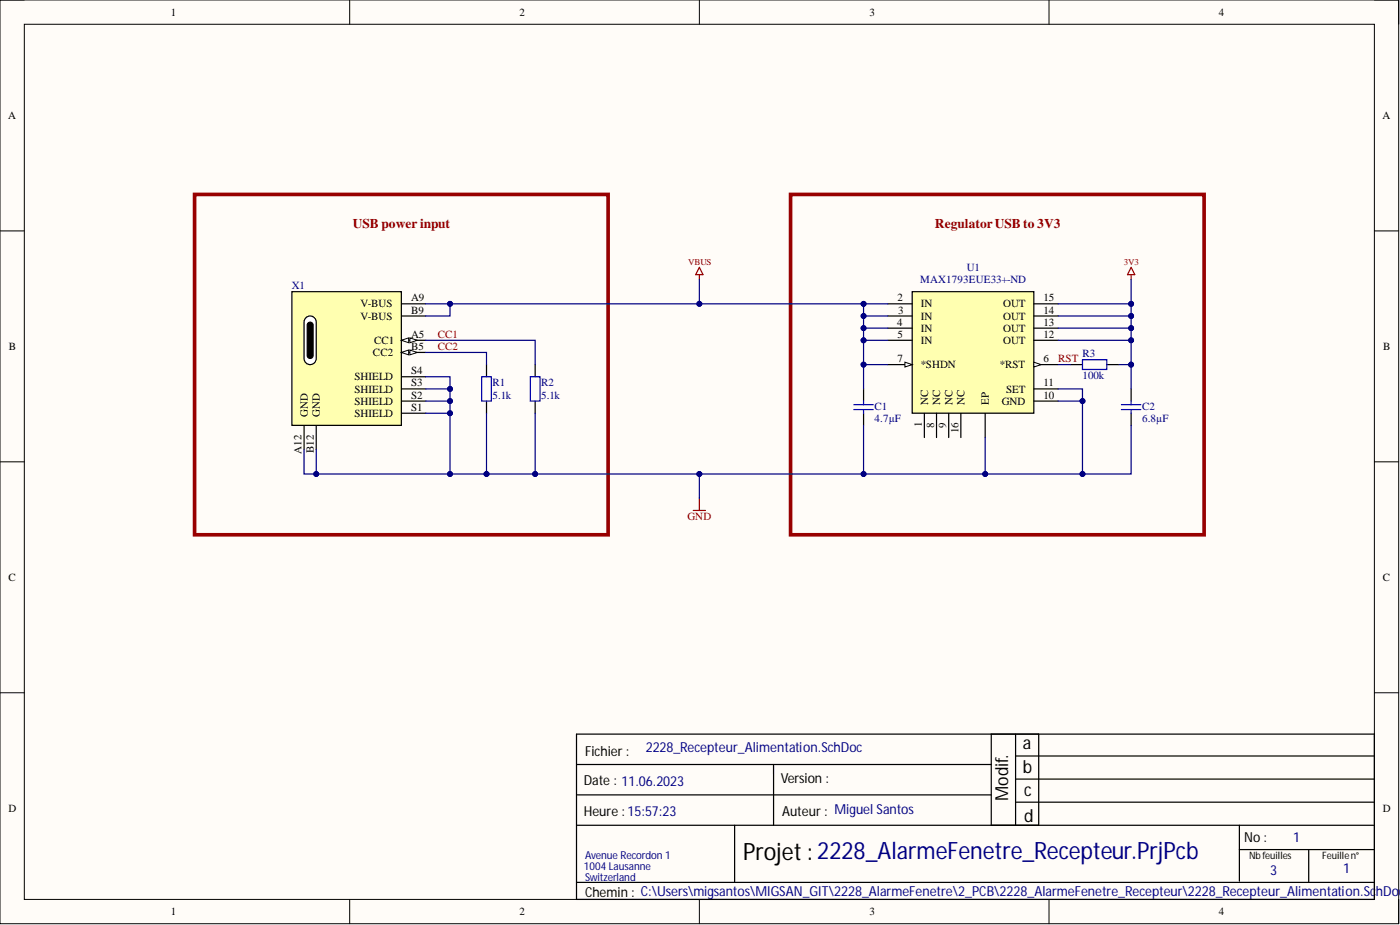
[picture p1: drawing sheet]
<svg xmlns="http://www.w3.org/2000/svg" width="292mm" height="193mm" viewBox="0 0 292 193" stroke-linecap="round" stroke-linejoin="round" font-family="sans-serif">
<path d="M0 0h291.8v192.7h-291.8z" fill-rule="evenodd" fill="#fffcf8"/>
<path d="M0 0h291.8v192.7h-291.8z" fill="none" stroke="#000" stroke-width=".21"/>
<path d="M5.1 5.1h281.7v182.5h-281.7z" fill-rule="evenodd" fill="#fffcf8"/>
<g fill="none" stroke="#000" stroke-width=".21">
<path d="M0 0h5.1M73 0v5.1M145.9 0v5.1M218.9 0v5.1M286.8 0h5v5.1M5.1 5.1h281.7v182.5h-281.7zM0 48.2h5.1M286.8 48.2h5M0 96.3h5.1M286.8 96.3h5M0 144.5h5.1M286.8 144.5h5"/>
<path d="M73 187.6v5.1M145.9 187.6v5.1M218.9 187.6v5.1M291.8 187.6v5.1"/>
</g>
<g fill="none" stroke="#000" stroke-width=".25">
<path d="M120.3 153.1h166.5v34.5h-166.5zM120.3 159.5h86.5M161.4 159.5v12.7M206.8 153.1v19.1M211.9 153.1v19.1M211.9 157.7h74.9M216.7 153.1v19.1M120.3 172.2h166.5M120.3 165.8h86.5M153.3 172.2v11.9M211.9 162.5h74.9M211.9 167.3h74.9"/>
<path d="M258.6 172.2v11.6M258.6 177.2h28.2M273.1 177.2v6.9M120.3 184.1h166.5"/>
</g>
<path d="M145.9 55.8l.8 1.5h-1.5zM145.9 57.3v1M144.6 106.5h2.6M145.9 104v2.5" fill="none" stroke="#800000" stroke-width=".25"/>
<path d="M60.9 60.8h22.8v27.9h-22.8z" fill-rule="evenodd" fill="#ffffb0"/>
<path d="M60.9 60.8h22.8v27.9h-22.8z" fill="none" stroke="#000" stroke-width=".25"/>
<path d="M63.7 66.4a1.27 1.27 0 0 1 1.4-.4 1.27 1.27 0 0 1 .9 1.2v7.6a1.27 1.27 0 0 1-1.3 1.3 1.27 1.27 0 0 1-1.3-1.3v-7.6z" fill="#fff"/>
<path d="M63.7 66.4a1.27 1.27 0 0 1 1.4-.4 1.27 1.27 0 0 1 .9 1.2v7.6a1.27 1.27 0 0 1-1.3 1.3 1.27 1.27 0 0 1-1.3-1.3v-7.6zM83.7 71h5.1" fill="none" stroke="#000" stroke-width=".25"/>
<path d="M83.7 71l1.6-.5v1z" fill="#f8fcff"/>
<path d="M83.7 71l1.6-.5v1z" fill="none" stroke="#000" stroke-width=".21"/>
<path d="M85.5 70.5l1.5 .5-1.5 .5z" fill="#f8fcff"/>
<path d="M85.5 70.5l1.5 .5-1.5 .5z" fill="none" stroke="#000" stroke-width=".21"/>
<path d="M83.7 73.5h5.1" fill="none" stroke="#000" stroke-width=".25"/>
<path d="M83.7 73.5l1.6-.5v1z" fill="#f8fcff"/>
<path d="M83.7 73.5l1.6-.5v1z" fill="none" stroke="#000" stroke-width=".21"/>
<path d="M85.5 73l1.5 .5-1.5 .5z" fill="#f8fcff"/>
<path d="M64.3 67.4a.63 .63 0 0 1 .7-.2 .63 .63 0 0 1 .3 .6v6.4a.63 .63 0 0 1-.6 .6 .63 .63 0 0 1-.6-.6v-6.4zM85.5 73l1.5 .5-1.5 .5z" fill="none" stroke="#000" stroke-width=".21"/>
<path d="M83.7 63.4h5.1M83.7 65.9h5.1M83.7 78.6h5.1M101.5 76.1v2.5M111.7 76.1v2.5M63.4 88.7v5.1M66 88.7v5.1M83.7 86.2h5.1M83.7 83.7h5.1M83.7 81.1h5.1M101.5 83.7v2.5M111.7 83.7v2.5" fill="none" stroke="#000" stroke-width=".25"/>
<path d="M64.3 67.4a.63 .63 0 0 1 .7-.2 .63 .63 0 0 1 .3 .6v6.4a.63 .63 0 0 1-.6 .6 .63 .63 0 0 1-.6-.6v-6.4z" fill="#000"/>
<path d="M100.5 78.6h2v5.1h-2zM110.6 78.6h2.1v5.1h-2.1z" fill="none" stroke="#00f" stroke-width=".25"/>
<path d="M40.6 40.6h86.3v71h-86.3zM164.9 40.6h86.3v71h-86.3z" fill="none" stroke="#980000" stroke-width=".76"/>
<path d="M236 55.8l.8 1.5h-1.6zM236 57.3v1" fill="none" stroke="#800000" stroke-width=".25"/>
<path d="M190.3 60.8h25.4v25.4h-25.4z" fill-rule="evenodd" fill="#ffffb0"/>
<path d="M185.2 63.4h5.1M185.2 65.9h5.1M185.2 68.5h5.1M185.2 71h5.1M190.3 60.8h25.4v25.4h-25.4zM215.7 76.1h5.1M192.9 86.2v5.1" fill="none" stroke="#000" stroke-width=".25"/>
<path d="M215.7 75.6l1.5 .5-1.5 .5z" fill="#f8fcff"/>
<path d="M215.7 75.6l1.5 .5-1.5 .5z" fill="none" stroke="#000" stroke-width=".21"/>
<path d="M185.2 76.1h5.1" fill="none" stroke="#000" stroke-width=".25"/>
<path d="M188.8 75.6l1.5 .5-1.5 .5z" fill="#f8fcff"/>
<path d="M188.8 75.6l1.5 .5-1.5 .5z" fill="none" stroke="#000" stroke-width=".21"/>
<g fill="none" stroke="#000" stroke-width=".25">
<path d="M215.7 71h5.1M215.7 68.5h5.1M215.7 65.9h5.1M215.7 63.4h5.1M223.3 76.1h2.6M230.9 76.1h2.6M180.2 81.1v2.6M180.2 86.2v2.5M195.4 86.2v5.1M197.9 86.2v5.1M200.5 86.2v5.1M205.6 86.2v5.1"/>
<path d="M215.7 83.7h5.1M215.7 81.1h5.1M236 81.1v2.6M236 86.2v2.5"/>
</g>
<path d="M225.9 75h5v2.1h-5zM178.1 84.4h4.1M178.1 85.4h4.1M180.2 83.7v.7M180.2 85.4v.8M234 84.4h4M234 85.4h4M236 83.7v.7M236 85.4v.8" fill="none" stroke="#00f" stroke-width=".25"/>
<path d="M88.8 73.5h12.7v2.6M88.8 71h22.9v5.1M88.8 81.1h5.1" fill="none" stroke="#000080" stroke-width=".25"/>
<circle cx="93.9" cy="81.1" r=".51" fill="#000080"/>
<circle cx="93.9" cy="81.1" r=".51" fill="none" stroke="#000080" stroke-width=".21"/>
<path d="M88.8 83.7h5.1" fill="none" stroke="#000080" stroke-width=".25"/>
<circle cx="93.9" cy="83.7" r=".51" fill="#000080"/>
<circle cx="93.9" cy="83.7" r=".51" fill="none" stroke="#000080" stroke-width=".21"/>
<path d="M88.8 86.2h5.1" fill="none" stroke="#000080" stroke-width=".25"/>
<circle cx="93.9" cy="86.2" r=".51" fill="#000080"/>
<circle cx="93.9" cy="86.2" r=".51" fill="none" stroke="#000080" stroke-width=".21"/>
<path d="M63.4 93.8v5.1h2.6v-5.1" fill="none" stroke="#000080" stroke-width=".25"/>
<circle cx="66" cy="98.9" r=".51" fill="#000080"/>
<circle cx="66" cy="98.9" r=".51" fill="none" stroke="#000080" stroke-width=".21"/>
<path d="M93.9 63.4v2.5h-5.1" fill="none" stroke="#000080" stroke-width=".25"/>
<circle cx="93.9" cy="63.4" r=".51" fill="#000080"/>
<circle cx="93.9" cy="63.4" r=".51" fill="none" stroke="#000080" stroke-width=".21"/>
<path d="M145.9 58.3v5.1" fill="none" stroke="#000080" stroke-width=".25"/>
<circle cx="145.9" cy="63.4" r=".51" fill="#000080"/>
<circle cx="145.9" cy="63.4" r=".51" fill="none" stroke="#000080" stroke-width=".21"/>
<path d="M101.5 86.2v12.7" fill="none" stroke="#000080" stroke-width=".25"/>
<circle cx="101.5" cy="98.9" r=".51" fill="#000080"/>
<circle cx="101.5" cy="98.9" r=".51" fill="none" stroke="#000080" stroke-width=".21"/>
<path d="M111.7 86.2v12.7" fill="none" stroke="#000080" stroke-width=".25"/>
<circle cx="111.7" cy="98.9" r=".51" fill="#000080"/>
<circle cx="111.7" cy="98.9" r=".51" fill="none" stroke="#000080" stroke-width=".21"/>
<path d="M88.8 78.6h5.1v20.3" fill="none" stroke="#000080" stroke-width=".25"/>
<circle cx="93.9" cy="81.1" r=".51" fill="#000080"/>
<circle cx="93.9" cy="81.1" r=".51" fill="none" stroke="#000080" stroke-width=".21"/>
<circle cx="93.9" cy="83.7" r=".51" fill="#000080"/>
<circle cx="93.9" cy="83.7" r=".51" fill="none" stroke="#000080" stroke-width=".21"/>
<circle cx="93.9" cy="86.2" r=".51" fill="#000080"/>
<circle cx="93.9" cy="86.2" r=".51" fill="none" stroke="#000080" stroke-width=".21"/>
<circle cx="93.9" cy="98.9" r=".51" fill="#000080"/>
<circle cx="93.9" cy="98.9" r=".51" fill="none" stroke="#000080" stroke-width=".21"/>
<path d="M180.2 65.9h5" fill="none" stroke="#000080" stroke-width=".25"/>
<circle cx="180.2" cy="65.9" r=".51" fill="#000080"/>
<circle cx="180.2" cy="65.9" r=".51" fill="none" stroke="#000080" stroke-width=".21"/>
<path d="M180.2 68.5h5" fill="none" stroke="#000080" stroke-width=".25"/>
<circle cx="180.2" cy="68.5" r=".51" fill="#000080"/>
<circle cx="180.2" cy="68.5" r=".51" fill="none" stroke="#000080" stroke-width=".21"/>
<path d="M180.2 71h5" fill="none" stroke="#000080" stroke-width=".25"/>
<circle cx="180.2" cy="71" r=".51" fill="#000080"/>
<circle cx="180.2" cy="71" r=".51" fill="none" stroke="#000080" stroke-width=".21"/>
<path d="M185.2 63.4h-5v12.7h5" fill="none" stroke="#000080" stroke-width=".25"/>
<circle cx="180.2" cy="76.1" r=".51" fill="#000080"/>
<circle cx="180.2" cy="76.1" r=".51" fill="none" stroke="#000080" stroke-width=".21"/>
<circle cx="180.2" cy="71" r=".51" fill="#000080"/>
<circle cx="180.2" cy="71" r=".51" fill="none" stroke="#000080" stroke-width=".21"/>
<circle cx="180.2" cy="68.5" r=".51" fill="#000080"/>
<circle cx="180.2" cy="68.5" r=".51" fill="none" stroke="#000080" stroke-width=".21"/>
<circle cx="180.2" cy="65.9" r=".51" fill="#000080"/>
<circle cx="180.2" cy="65.9" r=".51" fill="none" stroke="#000080" stroke-width=".21"/>
<circle cx="180.2" cy="63.4" r=".51" fill="#000080"/>
<circle cx="180.2" cy="63.4" r=".51" fill="none" stroke="#000080" stroke-width=".21"/>
<path d="M88.8 63.4h91.4" fill="none" stroke="#000080" stroke-width=".25"/>
<circle cx="180.2" cy="63.4" r=".51" fill="#000080"/>
<circle cx="180.2" cy="63.4" r=".51" fill="none" stroke="#000080" stroke-width=".21"/>
<circle cx="145.9" cy="63.4" r=".51" fill="#000080"/>
<circle cx="145.9" cy="63.4" r=".51" fill="none" stroke="#000080" stroke-width=".21"/>
<circle cx="93.9" cy="63.4" r=".51" fill="#000080"/>
<circle cx="93.9" cy="63.4" r=".51" fill="none" stroke="#000080" stroke-width=".21"/>
<path d="M220.8 71h15.2v5.1h-2.5" fill="none" stroke="#000080" stroke-width=".25"/>
<circle cx="236" cy="76.1" r=".51" fill="#000080"/>
<circle cx="236" cy="76.1" r=".51" fill="none" stroke="#000080" stroke-width=".21"/>
<circle cx="236" cy="71" r=".51" fill="#000080"/>
<circle cx="236" cy="71" r=".51" fill="none" stroke="#000080" stroke-width=".21"/>
<path d="M220.8 65.9h15.2" fill="none" stroke="#000080" stroke-width=".25"/>
<circle cx="236" cy="65.9" r=".51" fill="#000080"/>
<circle cx="236" cy="65.9" r=".51" fill="none" stroke="#000080" stroke-width=".21"/>
<path d="M220.8 68.5h15.2" fill="none" stroke="#000080" stroke-width=".25"/>
<circle cx="236" cy="68.5" r=".51" fill="#000080"/>
<circle cx="236" cy="68.5" r=".51" fill="none" stroke="#000080" stroke-width=".21"/>
<path d="M220.8 76.1h2.5M180.2 88.7v10.2" fill="none" stroke="#000080" stroke-width=".25"/>
<circle cx="180.2" cy="98.9" r=".51" fill="#000080"/>
<circle cx="180.2" cy="98.9" r=".51" fill="none" stroke="#000080" stroke-width=".21"/>
<path d="M205.6 91.3v7.6" fill="none" stroke="#000080" stroke-width=".25"/>
<circle cx="205.6" cy="98.9" r=".51" fill="#000080"/>
<circle cx="205.6" cy="98.9" r=".51" fill="none" stroke="#000080" stroke-width=".21"/>
<path d="M220.8 81.1h5.1v17.8" fill="none" stroke="#000080" stroke-width=".25"/>
<circle cx="225.9" cy="83.7" r=".51" fill="#000080"/>
<circle cx="225.9" cy="83.7" r=".51" fill="none" stroke="#000080" stroke-width=".21"/>
<circle cx="225.9" cy="98.9" r=".51" fill="#000080"/>
<circle cx="225.9" cy="98.9" r=".51" fill="none" stroke="#000080" stroke-width=".21"/>
<path d="M220.8 83.7h5.1" fill="none" stroke="#000080" stroke-width=".25"/>
<circle cx="225.9" cy="83.7" r=".51" fill="#000080"/>
<circle cx="225.9" cy="83.7" r=".51" fill="none" stroke="#000080" stroke-width=".21"/>
<path d="M236 76.1v5" fill="none" stroke="#000080" stroke-width=".25"/>
<circle cx="236" cy="76.1" r=".51" fill="#000080"/>
<circle cx="236" cy="76.1" r=".51" fill="none" stroke="#000080" stroke-width=".21"/>
<path d="M236 58.3v5.1" fill="none" stroke="#000080" stroke-width=".25"/>
<circle cx="236" cy="63.4" r=".51" fill="#000080"/>
<circle cx="236" cy="63.4" r=".51" fill="none" stroke="#000080" stroke-width=".21"/>
<path d="M236 88.7v10.2h-170" fill="none" stroke="#000080" stroke-width=".25"/>
<circle cx="66" cy="98.9" r=".51" fill="#000080"/>
<circle cx="66" cy="98.9" r=".51" fill="none" stroke="#000080" stroke-width=".21"/>
<circle cx="93.9" cy="98.9" r=".51" fill="#000080"/>
<circle cx="93.9" cy="98.9" r=".51" fill="none" stroke="#000080" stroke-width=".21"/>
<circle cx="101.5" cy="98.9" r=".51" fill="#000080"/>
<circle cx="101.5" cy="98.9" r=".51" fill="none" stroke="#000080" stroke-width=".21"/>
<circle cx="111.7" cy="98.9" r=".51" fill="#000080"/>
<circle cx="111.7" cy="98.9" r=".51" fill="none" stroke="#000080" stroke-width=".21"/>
<circle cx="145.9" cy="98.9" r=".51" fill="#000080"/>
<circle cx="145.9" cy="98.9" r=".51" fill="none" stroke="#000080" stroke-width=".21"/>
<circle cx="180.2" cy="98.9" r=".51" fill="#000080"/>
<circle cx="180.2" cy="98.9" r=".51" fill="none" stroke="#000080" stroke-width=".21"/>
<circle cx="205.6" cy="98.9" r=".51" fill="#000080"/>
<circle cx="205.6" cy="98.9" r=".51" fill="none" stroke="#000080" stroke-width=".21"/>
<circle cx="225.9" cy="98.9" r=".51" fill="#000080"/>
<circle cx="225.9" cy="98.9" r=".51" fill="none" stroke="#000080" stroke-width=".21"/>
<path d="M145.9 98.9v5.1" fill="none" stroke="#000080" stroke-width=".25"/>
<circle cx="145.9" cy="98.9" r=".51" fill="#000080"/>
<circle cx="145.9" cy="98.9" r=".51" fill="none" stroke="#000080" stroke-width=".21"/>
<path d="M180.2 76.1v5" fill="none" stroke="#000080" stroke-width=".25"/>
<circle cx="180.2" cy="76.1" r=".51" fill="#000080"/>
<circle cx="180.2" cy="76.1" r=".51" fill="none" stroke="#000080" stroke-width=".21"/>
<path d="M220.8 63.4h15.2v7.6" fill="none" stroke="#000080" stroke-width=".25"/>
<circle cx="236" cy="71" r=".51" fill="#000080"/>
<circle cx="236" cy="71" r=".51" fill="none" stroke="#000080" stroke-width=".21"/>
<circle cx="236" cy="68.5" r=".51" fill="#000080"/>
<circle cx="236" cy="68.5" r=".51" fill="none" stroke="#000080" stroke-width=".21"/>
<circle cx="236" cy="65.9" r=".51" fill="#000080"/>
<circle cx="236" cy="65.9" r=".51" fill="none" stroke="#000080" stroke-width=".21"/>
<circle cx="236" cy="63.4" r=".51" fill="#000080"/>
<circle cx="236" cy="63.4" r=".51" fill="none" stroke="#000080" stroke-width=".21"/>
<text font-size="5" x="155.1" y="179.4">Projet: 2228_AlarmeFenetre_Recepteur.PrjPcb</text>
<g font-size="3.7">
<text x="213.4" y="156.2">a</text>
<text x="213.4" y="161.3">b</text>
<text x="210.4" y="167.1" transform="rotate(-90 210.4 167.1)">Modif.</text>
<text x="213.7" y="166.1">c</text>
<text x="213.7" y="171.4">d</text>
</g>
<g font-size="2.9">
<text x="122.1" y="157.7">Fichier :</text>
<text x="121.8" y="163.8">Date : 11.06.2023</text>
<text x="162.9" y="163.3">Version :</text>
<text x="121.8" y="170.1">Heure : 15:57:23</text>
<text x="163.2" y="170.1">Auteur : Miguel Santos</text>
<text x="259.6" y="175.7">No :</text>
<text x="122.1" y="187.1">Chemin : C:\Users\migsantos\MIGSAN_GIT\2228_AlarmeFenetre\2_PCB\2228_AlarmeFenetre_Recepteur\2228_Recepteur_Alimentation.Sc</text>
</g>
<g font-size="2.9" fill="#000080">
<text x="134.7" y="157">2228_Recepteur_Alimentation.SchDoc</text>
<text x="269.8" y="175.7">1</text>
<text x="265" y="182.6">3</text>
<text x="280.2" y="182.1">1</text>
<text x="287.1" y="186.9">hDoc</text>
</g>
<g font-size="2.8" fill="#980000">
<text x="73.6" y="47.6">USB power input</text>
<text x="195.1" y="47.6">RegulatorUSB to 3V3</text>
</g>
<g font-size="2.3">
<text x="35.6" y="3.3">1</text>
<text x="108.4" y="3.3">2</text>
<text x="181.4" y="3.3">3</text>
<text x="254.3" y="3.3">4</text>
<text x="1.7" y="24.8">A</text>
<text x="288.4" y="24.8">A</text>
<text x="75.2" y="64.1">V-BUS</text>
<text x="85.8" y="62.9">A9</text>
<text x="85.8" y="65.4">B9</text>
<text x="187.3" y="62.9">2</text>
<text x="187.4" y="65.4">3</text>
<text x="192.1" y="64.1">IN</text>
<text x="209.3" y="64.1">OUT</text>
<text x="217.7" y="65.4">14</text>
<text x="217.7" y="62.9">15</text>
<text x="75.2" y="66.7">V-BUS</text>
<text x="78.1" y="71.8">CC1</text>
<text x="85.8" y="70.5">A5</text>
<text x="187.2" y="67.9">4</text>
<text x="187.3" y="70.5">5</text>
<text x="192.1" y="66.7">IN</text>
<text x="192.1" y="69.2">IN</text>
<text x="192.1" y="71.8">IN</text>
<text x="209.3" y="71.8">OUT</text>
<text x="209.3" y="69.2">OUT</text>
<text x="209.3" y="66.7">OUT</text>
<text x="217.7" y="70.5">12</text>
<text x="217.7" y="67.9">13</text>
<text x="1.9" y="73">B</text>
<text x="77.8" y="74.3">CC2</text>
<text x="85.8" y="73">B5</text>
<text x="187.3" y="75.6">7</text>
<text x="192.1" y="76.8">*SHDN</text>
<text x="208.6" y="76.8">*RST</text>
<text x="217.7" y="75.6">6</text>
<text x="288.6" y="73">B</text>
<text x="73.9" y="81.9">SHIELD</text>
<text x="73.9" y="79.4">SHIELD</text>
<text x="85.8" y="83.2">S2</text>
<text x="85.8" y="80.6">S3</text>
<text x="85.8" y="78.1">S4</text>
<text x="209.9" y="81.9">SET</text>
<text x="217.7" y="83.2">10</text>
<text x="217.7" y="80.6">11</text>
<text x="64.2" y="87" transform="rotate(-90 64.2 87)">GND</text>
<text x="66.7" y="87" transform="rotate(-90 66.7 87)">GND</text>
<text x="73.9" y="87">SHIELD</text>
<text x="73.9" y="84.4">SHIELD</text>
<text x="85.8" y="85.7">S1</text>
<text x="192.4" y="89.1" transform="rotate(-90 192.4 89.1)">1</text>
<text x="193.6" y="84.4" transform="rotate(-90 193.6 84.4)">NC</text>
<text x="194.9" y="89.2" transform="rotate(-90 194.9 89.2)">8</text>
<text x="196.2" y="84.4" transform="rotate(-90 196.2 84.4)">NC</text>
<text x="197.4" y="89.2" transform="rotate(-90 197.4 89.2)">9</text>
<text x="198.7" y="84.4" transform="rotate(-90 198.7 84.4)">NC</text>
<text x="201.2" y="84.4" transform="rotate(-90 201.2 84.4)">NC</text>
<text x="206.3" y="84.4" transform="rotate(-90 206.3 84.4)">EP</text>
<text x="209" y="84.4">GND</text>
<text x="62.9" y="94.7" transform="rotate(-90 62.9 94.7)">A12</text>
<text x="65.5" y="94.5" transform="rotate(-90 65.5 94.5)">B12</text>
<text x="200" y="90.4" transform="rotate(-90 200 90.4)">16</text>
<text x="1.8" y="121.2">C</text>
<text x="288.5" y="121.2">C</text>
<text x="1.8" y="169.4">D</text>
<text x="288.5" y="169.4">D</text>
<text x="35.6" y="190.9">1</text>
<text x="108.4" y="190.9">2</text>
<text x="181.4" y="190.9">3</text>
<text x="254.3" y="190.9">4</text>
</g>
<g font-size="2.3" fill="#000080">
<text x="192" y="59.1">MAX1793EUE33+-ND</text>
<text x="201.7" y="56.5">U1</text>
<text x="60.9" y="60.3">X1</text>
<text x="225.9" y="74.5">R3</text>
<text x="102.8" y="83.2">5.1k</text>
<text x="102.8" y="80.6">R1</text>
<text x="112.9" y="83.2">5.1k</text>
<text x="112.9" y="80.6">R2</text>
<text x="225.9" y="79.1">100k</text>
<text x="182.5" y="88">4.7µF</text>
<text x="182.5" y="85.4">C1</text>
<text x="238.3" y="88">6.8µF</text>
<text x="238.3" y="85.4">C2</text>
<text x="122.1" y="179.2">AvenueRecordon 1</text>
<text x="121.8" y="181.5">1004Lausanne</text>
<text x="122.1" y="183.7">Switzerland</text>
</g>
<g font-size="2.3" fill="#800000">
<text x="91.4" y="70.5">CC1</text>
<text x="91.4" y="73">CC2</text>
<text x="220.8" y="75.6">RST</text>
<text x="143.5" y="108.5">GND</text>
</g>
<g font-size="2.1">
<text x="260.6" y="179.2">Nbfeuilles</text>
<text x="275.8" y="179.2">Feuillen°</text>
</g>
<g font-size="1.9" fill="#800000">
<text x="143.5" y="55.4">VBUS</text>
<text x="234.5" y="55.4">3V3</text>
</g>
</svg>
